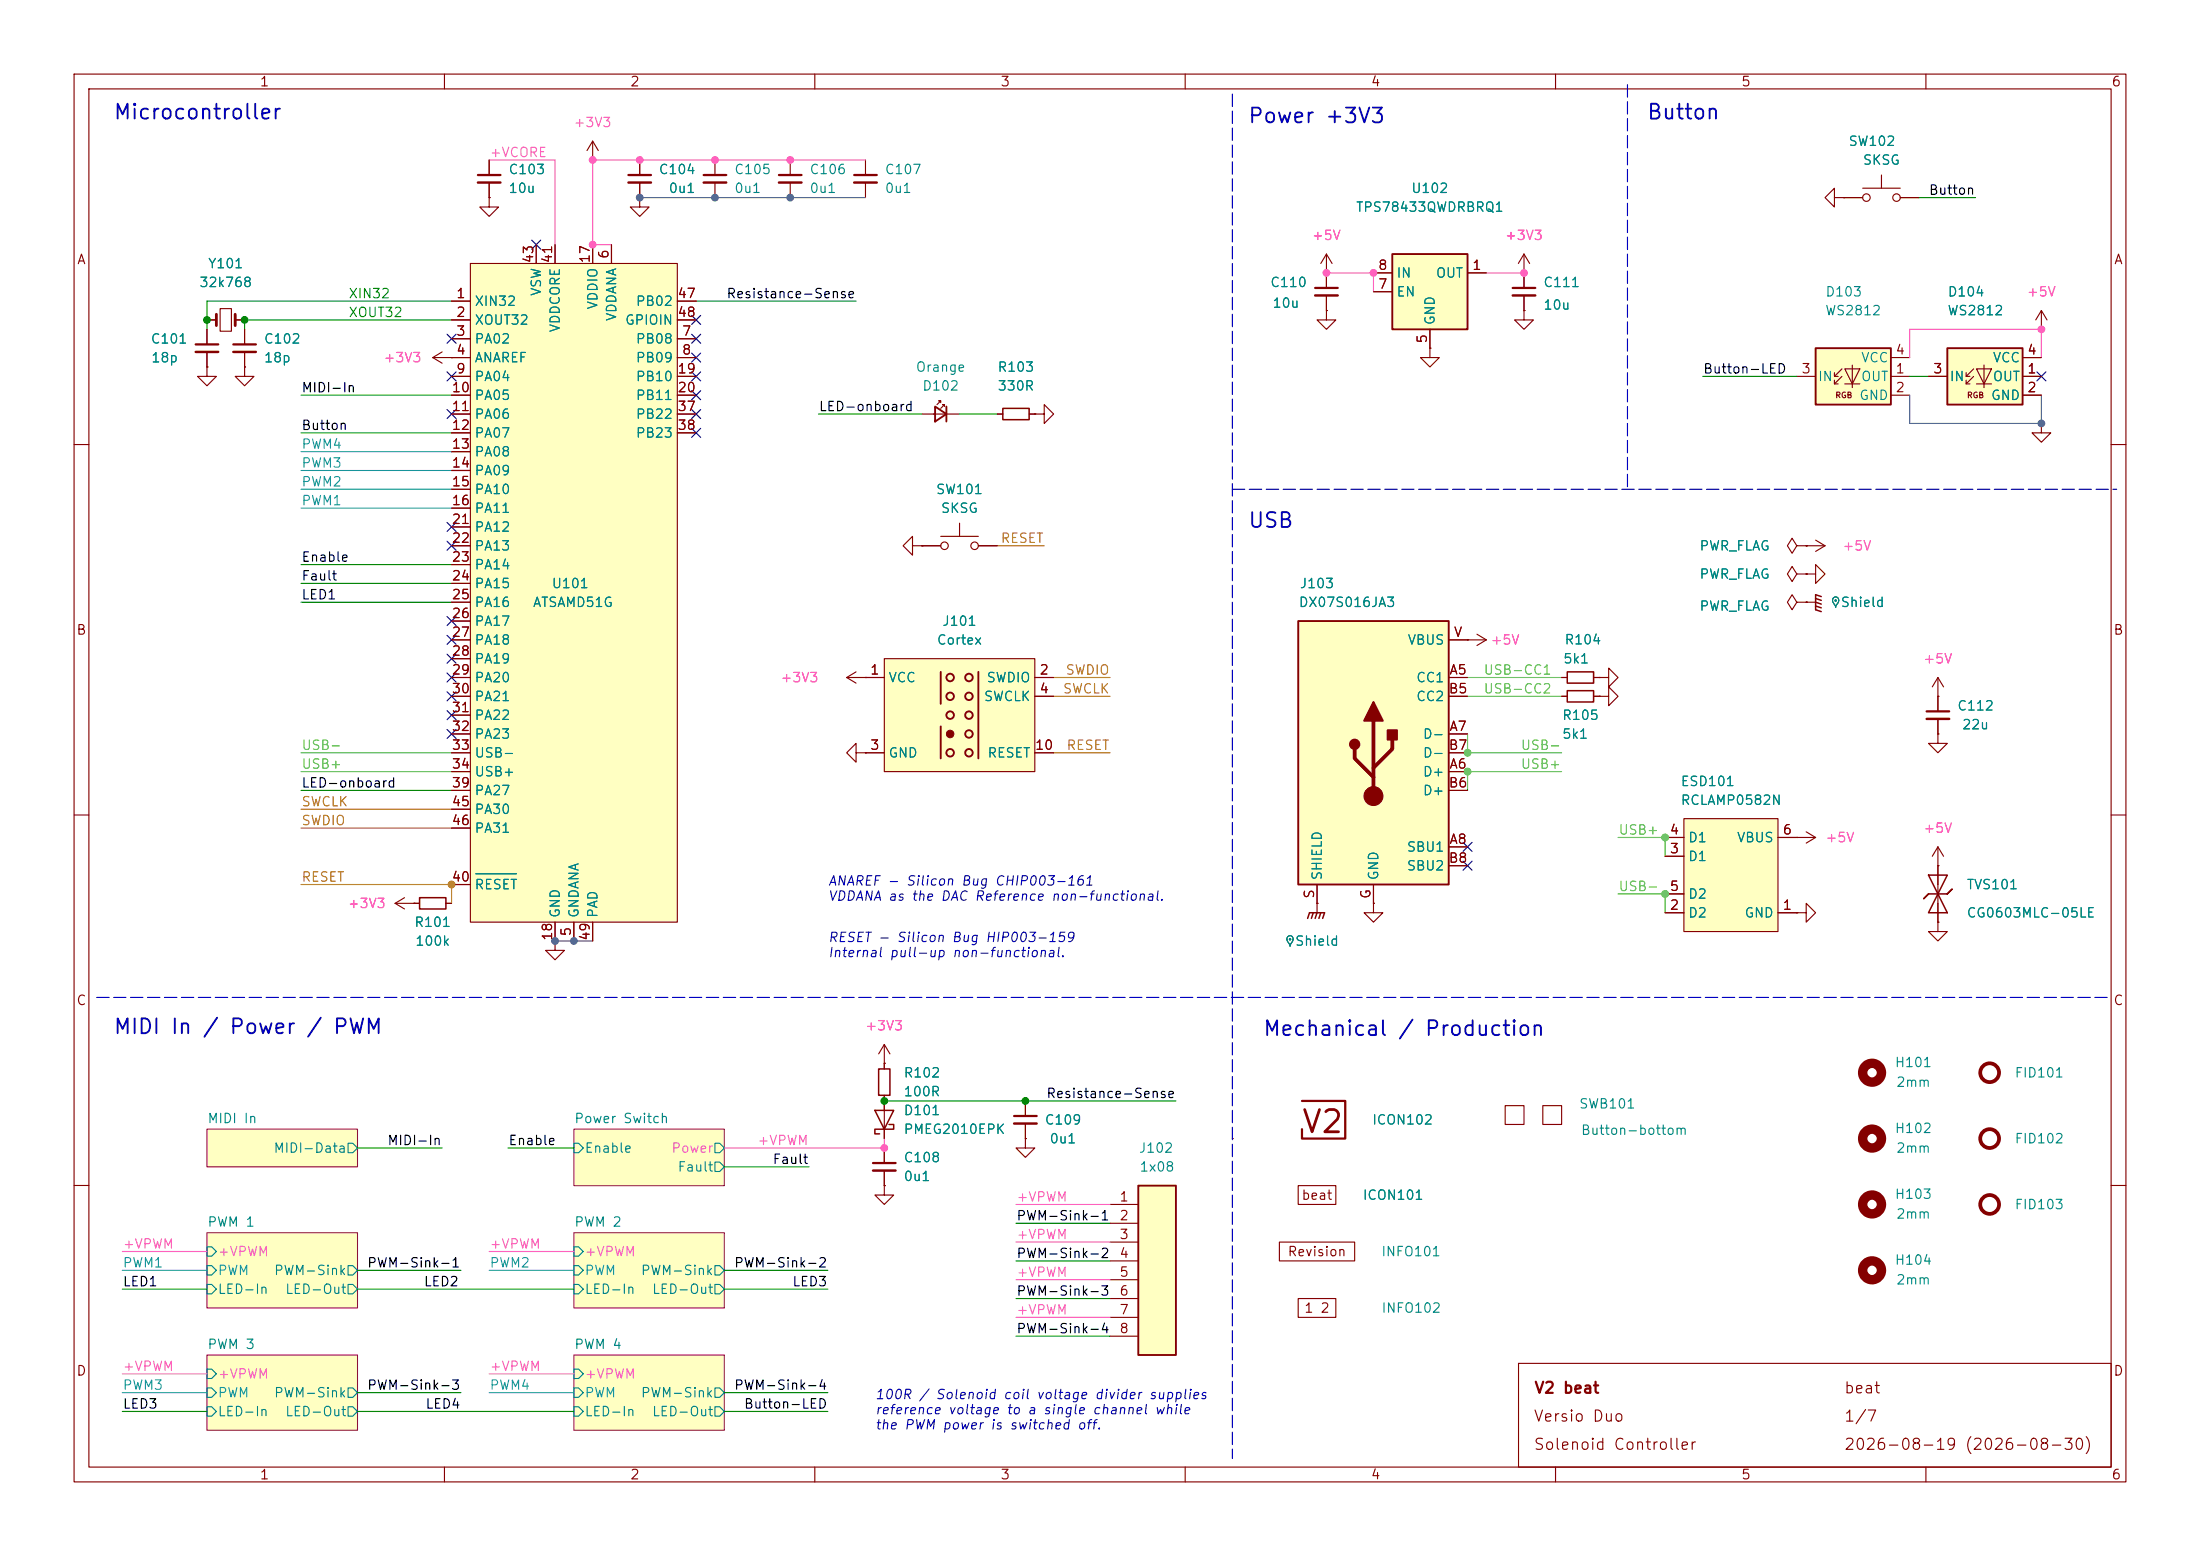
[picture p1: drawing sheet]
<svg xmlns="http://www.w3.org/2000/svg" width="297mm" height="210mm" viewBox="0 0 297 210" stroke-linecap="round" stroke-linejoin="round" font-family="sans-serif">
<g fill="none" stroke="#840000" stroke-width=".15">
<path d="M10 10h277v190h-277zM12 12h273v186h-273zM60 10v2M110 10v2M160 10v2M210 10v2M260 10v2M179.1 36.8v2.1M179.1 39.9v2M10 60h2M285 60h2M10 110h2"/>
<path d="M285 110h2M10 160h2M285 160h2M60 198v2M110 198v2M160 198v2M205 184h80v14h-80zM210 198v2M260 198v2"/>
</g>
<g fill="#ffffc2" stroke="#ffffc2" stroke-width=".14">
<path d="M27.9 152.4h20.4v5.1h-20.4z"/>
<path d="M77.5 152.4h20.3v7.6h-20.3z"/>
<path d="M77.5 166.4h20.3v10.1h-20.3z"/>
<path d="M77.5 182.9h20.3v10.1h-20.3z"/>
<path d="M27.9 182.9h20.4v10.1h-20.4z"/>
<path d="M27.9 166.4h20.4v10.1h-20.4z"/>
</g>
<path d="M27.9 152.4h20.4v5.1h-20.4zM77.5 152.4h20.3v7.6h-20.3zM27.9 166.4h20.4v10.1h-20.4zM77.5 166.4h20.3v10.1h-20.3zM27.9 182.9h20.4v10.1h-20.4zM77.5 182.9h20.3v10.1h-20.3z" fill="none" stroke="#840084" stroke-width=".15"/>
<g fill="none" stroke="#008484" stroke-width=".15">
<path d="M47 154.3h.6l.7 .6-.7 .7h-.6zM77.5 154.3h.6l.6 .6-.6 .7h-.6zM96.5 154.3h.7l.6 .6-.6 .7h-.7zM96.5 156.8h.7l.6 .7-.6 .6h-.7zM27.9 170.8h.7l.6 .7-.6 .6h-.7zM27.9 173.4h.7l.6 .6-.6 .6h-.7zM27.9 168.3h.7l.6 .6-.6 .6h-.7zM47 173.4h.6l.7 .6-.7 .6h-.6zM47 170.8h.6l.7 .7-.7 .6h-.6zM77.5 170.8h.6l.6 .7-.6 .6h-.6zM77.5 173.4h.6l.6 .6-.6 .6h-.6zM77.5 168.3h.6l.6 .6-.6 .6h-.6z"/>
<path d="M96.5 173.4h.7l.6 .6-.6 .6h-.7zM96.5 170.8h.7l.6 .7-.6 .6h-.7zM27.9 187.3h.7l.6 .7-.6 .6h-.7zM27.9 189.9h.7l.6 .6-.6 .6h-.7zM27.9 184.8h.7l.6 .6-.6 .7h-.7zM47 189.9h.6l.7 .6-.7 .6h-.6zM47 187.3h.6l.7 .7-.7 .6h-.6zM77.5 187.3h.6l.6 .7-.6 .6h-.6zM77.5 189.9h.6l.6 .6-.6 .6h-.6zM77.5 184.8h.6l.6 .6-.6 .7h-.6zM96.5 189.9h.7l.6 .6-.6 .6h-.7zM96.5 187.3h.7l.6 .7-.6 .6h-.7z"/>
</g>
<path d="M177.5 38.9h3.1" fill="none" stroke="#840000" stroke-width=".3"/>
<path d="M177.5 39.9h3.1" fill="none" stroke="#840000" stroke-width=".33"/>
<circle cx="268.6" cy="144.8" r="1.27" fill="none" stroke="#840000" stroke-width=".51"/>
<path d="M245.1 47h10.2v7.6h-10.2z" fill="#ffffc2"/>
<path d="M245.1 47h10.2v7.6h-10.2z" fill="none" stroke="#840000" stroke-width=".25"/>
<g fill="none" stroke="#840000" stroke-width=".15">
<path d="M80 19.1l-.8 1.2M80 19.1l.8 1.2M80 19.1v2.5M66 21.6v2M66 24.6v2.1M80 21.6h.1M86.4 21.6v2M86.4 24.6v2.1M96.5 21.6v2M96.5 24.6v2.1M106.7 21.6v2M106.7 24.6v2.1"/>
<path d="M116.8 21.6v2M116.8 24.6v2.1M179.1 36.8h.1M179.1 34.3l-.8 1.3M179.1 34.3l.7 1.3M179.1 34.3v2.5M247.6 26.7v-1.3l-1.2 1.3 1.2 1.2v-1.2h1.3M248.9 26.7h.1M248.9 26.7h2.6M251.5 25.4h5M254 23.6v1.8M256.5 26.7h2.6"/>
<path d="M242.6 50.8h2.5M247.6 50.8h.6M247.6 51.8h.6M248.7 49.8l-1.1 1v-.5M248.7 50.8l-1.1 1v-.5M249 49.8h2.1l-1 2zM249 51.8h2.1M250.1 49.3v3M255.3 50.8h2.5M255.3 53.3h2.5M255.3 48.3h2.5M275.6 57.2v1.2h1.3l-1.3 1.3-1.3-1.3h1.3"/>
<path d="M275.6 57.2h.1M124.5 73.7h2.5M127 72.4h5.1M129.5 70.6v1.8M132.1 73.7h2.5M242.6 73.7l-.7-1.1-.6 1.1 .6 1 .7-1h1.2M243.8 73.7h.1M243.8 73.7h2.6M245.1 72.9l1.3 .8M246.4 73.7l-1.3 .7M119.4 143.5h.1M119.4 141v3.3"/>
<path d="M119.4 147.8v.8M119.4 141l-.8 1.2M119.4 141l.7 1.2M172.7 167.6h10.2v2.6h-10.2zM175.3 175.3h5v2.5h-5z"/>
<circle cx="252" cy="26.7" r=".51"/>
<circle cx="256" cy="26.7" r=".51"/>
<circle cx="127.5" cy="73.7" r=".51"/>
<circle cx="131.6" cy="73.7" r=".51"/>
</g>
<path d="M64.5 23.6h3.1M84.8 23.6h3.1M95 23.6h3M105.2 23.6h3M115.3 23.6h3.1" fill="none" stroke="#840000" stroke-width=".3"/>
<path d="M64.5 24.6h3.1M84.8 24.6h3.1M95 24.6h3M105.2 24.6h3M115.3 24.6h3.1" fill="none" stroke="#840000" stroke-width=".33"/>
<path d="M118.6 144.3h1.5v3.5h-1.5z" fill="none" stroke="#840000" stroke-width=".2"/>
<path d="M188 34.3h10.1v10.2h-10.1z" fill="#ffffc2"/>
<path d="M188 34.3h10.1v10.2h-10.1z" fill="none" stroke="#840000" stroke-width=".25"/>
<g fill="none" stroke="#840000" stroke-width=".15">
<path d="M185.4 36.8h2.6M185.4 39.4h2.6M198.1 36.8h2.6M27.9 49.5v1.3h1.3l-1.3 1.3-1.2-1.3h1.2M27.9 49.5h.1M33 49.5v1.3h1.3l-1.3 1.3-1.3-1.3h1.3M33 49.5h.1M33 44.5v2M33 47.5v2M58.4 48.3l1.3 .7M58.4 48.3h2.6M59.7 47.5l-1.3 .8"/>
<path d="M61 48.3h.1M179.1 41.9v1.3h1.2l-1.2 1.3-1.3-1.3h1.3M179.1 41.9h.1M193 47v1.3h1.3l-1.3 1.2-1.2-1.2h1.2M193 47h.1M193 44.5v2.5"/>
</g>
<path d="M31.5 46.5h3" fill="none" stroke="#840000" stroke-width=".3"/>
<path d="M31.5 47.5h3" fill="none" stroke="#840000" stroke-width=".33"/>
<path d="M262.9 47h10.1v7.6h-10.1z" fill="#ffffc2"/>
<path d="M262.9 47h10.1v7.6h-10.1z" fill="none" stroke="#840000" stroke-width=".25"/>
<g fill="none" stroke="#840000" stroke-width=".15">
<path d="M205.7 36.8v2.1M205.7 39.9v2M260.3 50.8h2.6M265.4 50.8h.5M265.4 51.8h.5M266.4 49.8l-1 1v-.5M266.4 50.8l-1 1v-.5M266.8 49.8h2.1l-1.1 2zM266.8 51.8h2.1M267.8 49.3v3M273 50.8h2.6M273 53.3h2.6"/>
<path d="M273 48.3h2.6M275.6 44.5h.1M275.6 41.9l-.8 1.3M275.6 41.9l.8 1.3M275.6 41.9v2.6"/>
</g>
<path d="M204.2 38.9h3.1" fill="none" stroke="#840000" stroke-width=".3"/>
<path d="M204.2 39.9h3.1" fill="none" stroke="#840000" stroke-width=".33"/>
<path d="M63.5 35.6h27.9v88.9h-27.9z" fill="#ffffc2"/>
<g fill="none" stroke="#840000" stroke-width=".15">
<path d="M63.5 35.6h27.9v88.9h-27.9zM72.4 33v2.6M74.9 33v2.6M80 33v2.6M82.5 33v2.6M205.7 36.8h.1M205.7 34.3l-.7 1.3M205.7 34.3l.8 1.3M205.7 34.3v2.5M61 40.6h2.5M61 43.2h2.5M61 45.7h2.5"/>
<path d="M61 48.3h2.5M61 50.8h2.5M61 53.3h2.5M61 55.9h2.5M61 58.4h2.5M91.4 40.6h2.6M91.4 43.2h2.6M91.4 45.7h2.6M91.4 48.3h2.6M91.4 50.8h2.6M91.4 53.3h2.6M91.4 55.9h2.6"/>
<path d="M91.4 58.4h2.6M134.6 55.9h.8M138.9 55.9h.8M205.7 41.9v1.3h1.3l-1.3 1.3-1.2-1.3h1.2M205.7 41.9h.1M61 61h2.5M61 63.5h2.5M61 66h2.5M61 68.6h2.5M61 71.1h2.5M61 73.7h2.5M61 76.2h2.5"/>
<path d="M61 78.7h2.5M123.2 73.7v-1.3l-1.3 1.3 1.3 1.2v-1.2h1.3M124.5 73.7h.1M242.6 77.5l-.7-1-.6 1 .6 1 .7-1h1.2M243.8 77.5h.1M243.8 77.5h1.3v-1.3l1.3 1.3-1.3 1.2v-1.2M61 81.3h2.5M61 83.8h2.5M61 86.4h2.5M61 88.9h2.5M61 91.4h2.5M61 94h2.5"/>
<path d="M61 96.5h2.5M61 99.1h2.5M242.6 81.3l-.7-1-.6 1 .6 1 .7-1h1.2M243.8 81.3h.1M243.8 81.3h1.3M61 101.6h2.5M61 104.1h2.5M61 106.7h2.5M61 119.4h2.5M61 109.2h2.5M61 111.8h2.5M74.9 124.5v2.5"/>
<path d="M77.5 124.5v2.5M80 124.5v2.5M138.4 153.7v1.2h1.3l-1.3 1.3-1.2-1.3h1.2M138.4 153.7h.1M138.4 148.6v2M138.4 151.6v2.1M166.4 153.7h.1M175.3 160h5v2.6h-5z"/>
</g>
<path d="M64.2 117.9h5.5" fill="none" stroke="#008484" stroke-width=".15"/>
<path d="M247.5 80.7a.49 .49 0 0 1 .7 .1 .49 .49 0 0 1-.2 .7l-.2 .5-.1-.4a.64 .64 0 0 1-.2-.9z" fill="none" stroke="#840000" stroke-width=".14"/>
<circle cx="247.8" cy="81.1" r=".09" fill="#840000" stroke="#840000" stroke-width=".14"/>
<path d="M135.4 55.1h3.5v1.5h-3.5zM245.1 81.8l.8 .2M245.1 81.3l.8 .2M245.1 80.8l.8 .2M245.9 80.5l-.8-.2v2l.8 .3" fill="none" stroke="#840000" stroke-width=".2"/>
<path d="M247.5 80.7a.49 .49 0 0 1 .7 .1 .49 .49 0 0 1-.2 .7l-.2 .5-.1-.4a.64 .64 0 0 1-.2-.9z" fill="none" stroke="#008484" stroke-width=".14"/>
<circle cx="247.8" cy="81.1" r=".09" fill="#008484" stroke="#008484" stroke-width=".14"/>
<path d="M136.9 150.6h3.1M175.8 148.6h5.8v5.1h-5.8v-1.3" fill="none" stroke="#840000" stroke-width=".3"/>
<path d="M136.9 151.6h3.1" fill="none" stroke="#840000" stroke-width=".33"/>
<path d="M227.3 110.5h12.7v15.2h-12.7z" fill="#ffffc2"/>
<path d="M224.8 115.6h2.5M224.8 113h2.5M227.3 110.5h12.7v15.2h-12.7zM240 113h2.6M224.8 123.2h2.5M224.8 120.7h2.5M240 123.2h2.6M242.6 123.2h1.2v-1.3l1.3 1.3-1.3 1.3v-1.3M242.6 123.2h.1" fill="none" stroke="#840000" stroke-width=".15"/>
<path d="M119.4 88.9h20.3v15.2h-20.3z" fill="#ffffc2"/>
<g fill="none" stroke="#840000" stroke-width=".25">
<path d="M127 90.7v4.3M127 98v4.4M132.1 90.7v11.7"/>
<circle cx="128.3" cy="91.4" r=".51"/>
<circle cx="128.3" cy="94" r=".51"/>
<circle cx="128.3" cy="96.5" r=".51"/>
<circle cx="130.8" cy="91.4" r=".51"/>
<circle cx="130.8" cy="96.5" r=".51"/>
<circle cx="130.8" cy="94" r=".51"/>
<circle cx="130.8" cy="99.1" r=".51"/>
<circle cx="128.3" cy="101.6" r=".51"/>
<circle cx="130.8" cy="101.6" r=".51"/>
</g>
<circle cx="128.3" cy="99.1" r=".51" fill="#840000" stroke="#840000" stroke-width=".14"/>
<g fill="none" stroke="#840000" stroke-width=".15">
<path d="M114.3 91.4h5.1M114.3 91.4l1.3 .8M115.6 90.7l-1.3 .7M116.8 91.4h.1M119.4 88.9h20.3v15.2h-20.3zM139.7 91.4h2.5M139.7 94h2.5M210.8 91.4h.8M210.8 94h.8M215.1 91.4h.8M215.1 94h.8M215.9 91.4h1.3v-1.2l1.2 1.2-1.2 1.3v-1.3"/>
<path d="M215.9 91.4h.1M215.9 94h1.3v-1.3l1.2 1.3-1.2 1.3v-1.3M215.9 94h.1M115.6 101.6v-1.3l-1.3 1.3 1.3 1.3v-1.3h1.2M116.8 101.6h.1M116.8 101.6h2.6M139.7 101.6h2.5M242.6 113h.1M242.6 113h2.5M243.8 112.3l1.3 .7M245.1 113l-1.3 .8M53.3 121.9l1.3 .8"/>
<path d="M53.3 121.9h3.3M54.6 121.2l-1.3 .7M55.9 121.9h.1M60.2 121.9h.8M74.9 127v1.3h1.3l-1.3 1.2-1.2-1.2h1.2M74.9 127h.1M119.4 148.6v5.1M119.4 154.9v2.1M119.4 158v2M119.4 160v1.3h1.2l-1.2 1.3-1.3-1.3h1.3M119.4 160h.1"/>
</g>
<path d="M211.6 93.2h3.5v1.5h-3.5zM211.6 90.7h3.5v1.5h-3.5zM56.6 121.2h3.6v1.5h-3.6zM118.1 149.9h2.5l-1.2 2.5zM120 151.8h.6v.6h-2.5v.6h.6" fill="none" stroke="#840000" stroke-width=".2"/>
<path d="M117.9 157h3" fill="none" stroke="#840000" stroke-width=".3"/>
<path d="M117.9 158h3" fill="none" stroke="#840000" stroke-width=".33"/>
<path d="M153.7 160h5v22.9h-5z" fill="#ffffc2"/>
<path d="M153.7 160h5v22.9h-5z" fill="none" stroke="#840000" stroke-width=".25"/>
<g fill="none" stroke="#840000" stroke-width=".15">
<path d="M139.7 55.9h1.3v-1.3l1.2 1.3-1.2 1.3v-1.3M139.7 55.9h.1M261.6 94h.1M261.6 99.1v1.2h1.3l-1.3 1.3-1.3-1.3h1.3M261.6 99.1h.1M261.6 91.4v4.6M261.6 97v2.1M261.6 91.4l-.7 1.3M261.6 91.4l.8 1.3M261.6 116.8h.1M261.6 114.3v10.2M261.6 114.3l-.7 1.3"/>
<path d="M261.6 114.3l.8 1.3M261.6 124.5v1.2h1.3l-1.3 1.3-1.3-1.3h1.3M261.6 124.5h.1M149.9 162.6h3.8M149.9 165.1h3.8M149.9 167.6h3.8M149.9 170.2h3.8M149.9 172.7h3.8M149.9 175.3h3.8M149.9 177.8h3.8M149.9 180.3h3.8"/>
</g>
<path d="M260.3 118.1h2.6l-1.3 2.6zM260.3 120.7l-.6 .6 .6-.6h2.6l.6-.7-.6 .7M261.6 120.7l1.3 2.5h-2.6z" fill="none" stroke="#840000" stroke-width=".2"/>
<path d="M260.1 96h3" fill="none" stroke="#840000" stroke-width=".3"/>
<path d="M260.1 97h3" fill="none" stroke="#840000" stroke-width=".33"/>
<circle cx="252.7" cy="171.4" r="1.27" fill="none" stroke="#840000" stroke-width="1.3"/>
<path d="M175.3 83.8h20.3v35.6h-20.3z" fill="#ffffc2"/>
<path d="M126.2 54.9l1.6 1-1.6 1zM127.8 54.9v2M175.3 83.8h20.3v35.6h-20.3z" fill="none" stroke="#840000" stroke-width=".25"/>
<g fill="#840000" stroke="#840000" stroke-width=".25">
<path d="M185.4 94.7l1.3 2.6h-2.6z"/>
<path d="M187.3 98.6h1.3v1.2h-1.3z"/>
<circle cx="182.9" cy="100.5" r=".63"/>
</g>
<g fill="none" stroke="#840000" stroke-width=".51">
<path d="M185.4 97.3v10.1M188 99.8v1.3l-2.6 2.5M182.9 101.1v1.3l2.5 2.5"/>
<circle cx="268.6" cy="153.7" r="1.27"/>
<circle cx="268.6" cy="162.6" r="1.27"/>
</g>
<circle cx="185.4" cy="107.4" r="1.27" fill="#840000" stroke="#840000" stroke-width=".15"/>
<g fill="none" stroke="#840000" stroke-width=".15">
<path d="M66 26.7v1.2h1.3l-1.3 1.3-1.2-1.3h1.2M66 26.7h.1M66 21.6v2M66 24.6v2.1M72.4 33v2.6M74.9 33v2.6M80 33v2.6M82.5 33v2.6M86.4 26.7v1.2h1.2l-1.2 1.3-1.3-1.3h1.3M86.4 26.7h.1M86.4 21.6v2M86.4 24.6v2.1"/>
<path d="M179.1 36.8h.1M179.1 36.8v2.1M179.1 39.9v2M185.4 36.8h2.6M185.4 39.4h2.6M198.1 36.8h2.6M205.7 36.8h.1M205.7 36.8v2.1M205.7 39.9v2M248.9 26.7h.1M248.9 26.7h2.6M256.5 26.7h2.6"/>
<path d="M27.9 49.5h.1M27.9 43.2h1.3M27.9 44.5v2M27.9 47.5v2M29.7 41.7h1.5v3h-1.5zM31.7 43.2h1.3M33 49.5h.1M33 44.5v2M33 47.5v2M61 48.3h.1M61 55.9h2.5M61 43.2h2.5"/>
<path d="M61 40.6h2.5M61 45.7h2.5M61 48.3h2.5M61 50.8h2.5M61 53.3h2.5M61 58.4h2.5M91.4 55.9h2.6M91.4 43.2h2.6M91.4 40.6h2.6M91.4 45.7h2.6M91.4 48.3h2.6M91.4 50.8h2.6"/>
<path d="M91.4 53.3h2.6M91.4 58.4h2.6M124.5 55.9h5M127 54.4v-.3h-.3h.3l-.5 .5M127.5 54.9v-.3h-.2h.2l-.5 .5M134.6 55.9h.8M138.9 55.9h.8M139.7 55.9h.1M179.1 41.9h.1M193 47h.1M193 44.5v2.5M205.7 41.9h.1"/>
<path d="M260.3 50.8h2.6M273 48.3h2.6M273 50.8h2.6M273 53.3h2.6M275.6 44.5h.1M61 61h2.5M61 63.5h2.5M61 66h2.5M61 68.6h2.5M61 71.1h2.5M61 73.7h2.5M61 76.2h2.5"/>
<path d="M61 78.7h2.5M124.5 73.7h.1M124.5 73.7h2.5M132.1 73.7h2.5M243.8 77.5h.1M243.8 73.7h.1M61 91.4h2.5M61 99.1h2.5M61 94h2.5M61 86.4h2.5M61 81.3h2.5M61 83.8h2.5"/>
<path d="M61 88.9h2.5M61 96.5h2.5M116.8 91.4h.1M116.8 91.4h2.6M139.7 91.4h2.5M139.7 94h2.5M195.6 91.4h2.5M195.6 99.1h2.5M195.6 94h2.5M195.6 86.4h5.1M198.1 86.4h.1M199.4 85.6l1.3 .8"/>
<path d="M200.7 86.4l-1.3 .7M210.8 91.4h.8M210.8 94h.8M215.1 91.4h.8M215.1 94h.8M215.9 94h.1M215.9 91.4h.1M243.8 81.3h.1M261.6 99.1h.1M261.6 94h.1M261.6 94v2M261.6 97v2.1"/>
<path d="M61 104.1h2.5M61 106.7h2.5M61 101.6h2.5M61 119.4h2.5M61 109.2h2.5M61 111.8h2.5M116.8 101.6h.1M116.8 101.6h2.6M139.7 101.6h2.5M177.8 119.4v3.8M185.4 119.4v2.5M195.6 104.1h2.5"/>
<path d="M195.6 114.3h2.5M195.6 106.7h2.5M195.6 101.6h2.5M195.6 116.8h2.5M224.8 115.6h2.5M224.8 113h2.5M240 113h2.6M242.6 113h.1M261.6 116.8h.1M261.6 116.8v2.6M55.9 121.9h.1M55.9 121.9h.7"/>
<path d="M60.2 121.9h.8M74.9 127h.1M74.9 124.5v2.5M77.5 124.5v2.5M80 124.5v2.5M177.8 121.9h.1M185.4 121.9v1.3h1.3l-1.3 1.3-1.3-1.3h1.3M185.4 121.9h.1M224.8 123.2h2.5M224.8 120.7h2.5M240 123.2h2.6M242.6 123.2h.1"/>
<path d="M261.6 124.5h.1M261.6 121.9v2.6M119.4 143.5h.1M119.4 143.5v.8M119.4 147.8v2.1M119.4 152.4v1.3M119.4 154.9v2.1M119.4 158v2M138.4 153.7h.1M138.4 148.6v2M138.4 151.6v2.1M203.2 149.2h2.5v2.6h-2.5z"/>
<path d="M208.3 149.2h2.5v2.6h-2.5zM119.4 160h.1"/>
</g>
<g fill="none" stroke="#840000" stroke-width="1.3">
<circle cx="252.7" cy="144.8" r="1.27"/>
<circle cx="252.7" cy="153.7" r="1.27"/>
<circle cx="252.7" cy="162.6" r="1.27"/>
</g>
<path d="M173.9 126.4a.49 .49 0 0 1 .7 .2 .49 .49 0 0 1-.2 .6l-.2 .5-.2-.4a.64 .64 0 0 1-.1-.9z" fill="none" stroke="#840000" stroke-width=".14"/>
<circle cx="174.2" cy="126.8" r=".09" fill="#840000" stroke="#840000" stroke-width=".14"/>
<path d="M176.5 124l.3-.8h2l-.2 .8M177.3 123.2l-.3 .8M177.8 123.2l-.3 .8M178.3 123.2l-.2 .8" fill="none" stroke="#840000" stroke-width=".2"/>
<path d="M247.5 80.7a.49 .49 0 0 1 .7 .1 .49 .49 0 0 1-.2 .7l-.2 .5-.1-.4a.64 .64 0 0 1-.2-.9zM173.9 126.4a.49 .49 0 0 1 .7 .2 .49 .49 0 0 1-.2 .6l-.2 .5-.2-.4a.64 .64 0 0 1-.1-.9z" fill="none" stroke="#008484" stroke-width=".14"/>
<g fill="#008484" stroke="#008484" stroke-width=".14">
<circle cx="174.2" cy="126.8" r=".09"/>
<circle cx="247.8" cy="81.1" r=".09"/>
</g>
<path d="M29.2 42.4v1.5M31.7 42.4v1.5" fill="none" stroke="#840000" stroke-width=".38"/>
<path d="M26.4 46.5h3.1" fill="none" stroke="#840000" stroke-width=".3"/>
<path d="M26.4 47.5h3.1" fill="none" stroke="#840000" stroke-width=".33"/>
<path d="M166.4 12.7v184.2M219.7 11.4v54.6M166.4 66h119.3M284.5 134.6h-271.8" fill="none" stroke="#0000c2" stroke-width=".15" stroke-dasharray="1.7 .6"/>
<path d="M40.6 68.6h20.4M40.6 63.5h20.4M40.6 61h20.4M40.6 66h20.4M16.5 171.5h11.4M66 171.5h11.5M16.5 188h11.4M66 188h11.5" fill="none" stroke="#06a4c8" stroke-width=".15"/>
<g fill="none" stroke="#008400" stroke-width=".15">
<path d="M259.1 26.7h7.6M40.6 58.4h20.4M40.6 53.3h20.4M94 40.6h21.6M110.5 55.9h14M129.5 55.9h5.1M229.9 50.8h12.7M257.8 50.8h2.5M40.6 78.7h20.4M40.6 76.2h20.4M40.6 81.3h20.4M40.6 106.7h20.4"/>
<path d="M48.3 154.9h11.4M68.6 154.9h8.9M97.8 157.5h11.4M119.4 148.6h39.3M16.5 174h11.4M48.3 174h29.2M48.3 171.5h13.9M97.8 174h14M97.8 171.5h14M137.2 165.1h12.7M137.2 175.3h12.7M137.2 170.2h12.7"/>
<path d="M16.5 190.5h11.4M48.3 188h13.9M48.3 190.5h29.2M97.8 188h14M97.8 190.5h14M137.2 180.3h12.7"/>
</g>
<g fill="none" stroke="#ff5cbb" stroke-width=".15">
<path d="M66 21.6h8.9v11.4M116.8 21.6h-36.8v11.4h2.5M179.1 36.8h6.3v2.6M200.7 36.8h5M257.8 48.3v-3.8h17.8v3.8M119.4 153.7v1.2h-21.6M16.5 168.9h11.4M66 168.9h11.5M137.2 172.7h12.7M137.2 177.8h12.7M137.2 162.6h12.7M137.2 167.6h12.7"/>
<path d="M16.5 185.4h11.4M66 185.4h11.5"/>
</g>
<path d="M86.4 26.7h30.4M257.8 53.3v3.9h17.8v-3.9M74.9 127h5.1" fill="none" stroke="#676767" stroke-width=".15"/>
<path d="M61 43.2h-28v1.3M61 40.6h-33.1v3.9" fill="none" stroke="#0b8109" stroke-width=".15"/>
<path d="M134.6 73.7h6.4M142.2 91.4h7.7M142.2 94h7.7M40.6 119.4h20.4v2.5M40.6 109.2h20.4M40.6 111.8h20.4M142.2 101.6h7.7" fill="none" stroke="#b27502" stroke-width=".15"/>
<path d="M198.1 99.1v2.5h12.7M198.1 91.4h12.7M198.1 94h12.7M40.6 101.6h20.4M40.6 104.1h20.4M210.8 104.1h-12.7v2.6M218.4 113h6.4v2.6M218.4 120.7h6.4v2.5" fill="none" stroke="#51c90f" stroke-width=".15"/>
<g fill="none" stroke="#000084" stroke-width=".15">
<path d="M71.8 32.4l1.2 1.2M73 32.4l-1.2 1.2M60.4 45.1l1.2 1.2M60.4 50.2l1.2 1.2M60.4 55.3l1.2 1.2M61.6 45.1l-1.2 1.2M61.6 50.2l-1.2 1.2M61.6 55.3l-1.2 1.2M93.4 52.7l1.2 1.2M93.4 50.2l1.2 1.2M93.4 47.7l1.2 1.2M93.4 45.1l1.2 1.2"/>
<path d="M93.4 42.6l1.2 1.2M93.4 55.3l1.2 1.2M93.4 57.8l1.2 1.2M94.6 52.7l-1.2 1.2M94.6 50.2l-1.2 1.2M94.6 47.7l-1.2 1.2M94.6 55.3l-1.2 1.2M94.6 57.8l-1.2 1.2M94.6 45.1l-1.2 1.2M94.6 42.6l-1.2 1.2M275 50.2l1.2 1.2M276.2 50.2l-1.2 1.2"/>
<path d="M60.4 70.5l1.2 1.2M60.4 73.1l1.2 1.2M61.6 70.5l-1.2 1.2M61.6 73.1l-1.2 1.2M60.4 85.8l1.2 1.2M60.4 83.2l1.2 1.2M60.4 88.3l1.2 1.2M60.4 90.8l1.2 1.2M60.4 95.9l1.2 1.2M60.4 98.5l1.2 1.2M60.4 93.4l1.2 1.2M61.6 83.2l-1.2 1.2"/>
<path d="M61.6 85.8l-1.2 1.2M61.6 88.3l-1.2 1.2M61.6 90.8l-1.2 1.2M61.6 95.9l-1.2 1.2M61.6 98.5l-1.2 1.2M61.6 93.4l-1.2 1.2M197.5 116.2l1.2 1.2M197.5 113.7l1.2 1.2M198.7 116.2l-1.2 1.2M198.7 113.7l-1.2 1.2"/>
</g>
<path d="M64.2 117.9h5.5" fill="none" stroke="#008484" stroke-width=".15"/>
<g fill="#0b8109" stroke="#0b8109" stroke-width=".14">
<circle cx="33" cy="43.2" r=".46"/>
<circle cx="27.9" cy="43.2" r=".46"/>
</g>
<circle cx="61" cy="119.4" r=".46" fill="#b27502" stroke="#b27502" stroke-width=".14"/>
<g fill="#676767" stroke="#676767" stroke-width=".14">
<circle cx="77.5" cy="127" r=".46"/>
<circle cx="74.9" cy="127" r=".46"/>
<circle cx="86.4" cy="26.7" r=".46"/>
<circle cx="96.5" cy="26.7" r=".46"/>
<circle cx="106.7" cy="26.7" r=".46"/>
<circle cx="275.6" cy="57.2" r=".46"/>
</g>
<g fill="#ff5cbb" stroke="#ff5cbb" stroke-width=".14">
<circle cx="119.4" cy="154.9" r=".46"/>
<circle cx="86.4" cy="21.6" r=".46"/>
<circle cx="80" cy="33" r=".46"/>
<circle cx="80" cy="21.6" r=".46"/>
<circle cx="96.5" cy="21.6" r=".46"/>
<circle cx="106.7" cy="21.6" r=".46"/>
<circle cx="205.7" cy="36.8" r=".46"/>
<circle cx="275.6" cy="44.5" r=".46"/>
<circle cx="179.1" cy="36.8" r=".46"/>
<circle cx="185.4" cy="36.8" r=".46"/>
</g>
<g fill="#008400" stroke="#008400" stroke-width=".14">
<circle cx="138.4" cy="148.6" r=".46"/>
<circle cx="119.4" cy="148.6" r=".46"/>
</g>
<g fill="#51c90f" stroke="#51c90f" stroke-width=".14">
<circle cx="198.1" cy="104.1" r=".46"/>
<circle cx="198.1" cy="101.6" r=".46"/>
<circle cx="224.8" cy="113" r=".46"/>
<circle cx="224.8" cy="120.7" r=".46"/>
</g>
<text font-size="3" fill="#840000" x="175.5" y="153.7">V2</text>
<g font-size="2" fill="#0000c2">
<text x="15.2" y="16.6">Microcontroller</text>
<text x="168.4" y="17.1">Power +3V3</text>
<text x="222.2" y="16.6">Button</text>
<text x="168.4" y="71.7">USB</text>
<text x="15.2" y="140.1">MIDI In / Power / PWM</text>
<text x="170.4" y="140.3">Mechanical / Production</text>
</g>
<g font-size="1.5" fill="#840000">
<text x="207" y="188.4">V2 beat</text>
<text x="248.9" y="188.4">beat</text>
<text x="206.9" y="192.3">Versio Duo</text>
<text x="206.9" y="196.1">Solenoid Controller</text>
<text x="248.9" y="196.1">2026-08-19 (2026-08-30)</text>
<text x="248.9" y="192.3">1/7</text>
</g>
<g font-size="1.3" fill="#840000">
<text x="35" y="12">1</text>
<text x="85" y="12">2</text>
<text x="135" y="12">3</text>
<text x="185" y="12">4</text>
<text x="235" y="12">5</text>
<text x="285" y="12">6</text>
<text x="10.3" y="36">A</text>
<text x="72.3" y="35.6" transform="rotate(-90 72.3 35.6)">43</text>
<text x="74.8" y="35.6" transform="rotate(-90 74.8 35.6)">41</text>
<text x="79.9" y="35.6" transform="rotate(-90 79.9 35.6)">17</text>
<text x="82.5" y="35" transform="rotate(-90 82.5 35)">6</text>
<text x="285.3" y="36">A</text>
<text x="61.5" y="40.6">1</text>
<text x="91.4" y="40.6">47</text>
<text x="186" y="39.3">7</text>
<text x="186" y="36.7">8</text>
<text x="198.7" y="36.7">1</text>
<text x="61.5" y="43.1">2</text>
<text x="61.5" y="45.6">3</text>
<text x="91.4" y="43.1">48</text>
<text x="92" y="45.6">7</text>
<text x="193" y="46.5" transform="rotate(-90 193 46.5)">5</text>
<text x="60.9" y="53.3">10</text>
<text x="61.5" y="48.2">4</text>
<text x="61.5" y="50.7">9</text>
<text x="91.4" y="50.7">19</text>
<text x="91.4" y="53.3">20</text>
<text x="92" y="48.2">8</text>
<text x="243.1" y="50.7">3</text>
<text x="255.8" y="50.7">1</text>
<text x="255.8" y="53.3">2</text>
<text x="255.8" y="48.2">4</text>
<text x="260.9" y="50.7">3</text>
<text x="273.6" y="50.7">1</text>
<text x="273.6" y="53.3">2</text>
<text x="273.6" y="48.2">4</text>
<text x="60.9" y="55.8">11</text>
<text x="60.9" y="58.3">12</text>
<text x="91.4" y="55.8">37</text>
<text x="91.4" y="58.3">38</text>
<text x="60.9" y="60.9">13</text>
<text x="60.9" y="63.4">14</text>
<text x="60.9" y="66">15</text>
<text x="60.9" y="68.5">16</text>
<text x="60.9" y="71">21</text>
<text x="60.9" y="73.6">22</text>
<text x="60.9" y="76.1">23</text>
<text x="60.9" y="78.7">24</text>
<text x="60.9" y="81.2">25</text>
<text x="60.9" y="83.7">26</text>
<text x="10.2" y="86">B</text>
<text x="60.9" y="86.3">27</text>
<text x="60.9" y="88.8">28</text>
<text x="196.2" y="86.3">V</text>
<text x="285.2" y="86">B</text>
<text x="60.9" y="91.4">29</text>
<text x="60.9" y="93.9">30</text>
<text x="117.4" y="91.4">1</text>
<text x="140.2" y="91.4">2</text>
<text x="140.2" y="93.9">4</text>
<text x="195.5" y="93.9">B5</text>
<text x="195.6" y="91.4">A5</text>
<text x="60.9" y="96.4">31</text>
<text x="60.9" y="99">32</text>
<text x="60.9" y="101.5">33</text>
<text x="117.4" y="101.5">3</text>
<text x="139.6" y="101.5">10</text>
<text x="195.5" y="101.5">B7</text>
<text x="195.6" y="99">A7</text>
<text x="60.9" y="104.1">34</text>
<text x="60.9" y="106.6">39</text>
<text x="195.5" y="106.6">B6</text>
<text x="195.6" y="104.1">A6</text>
<text x="60.9" y="109.1">45</text>
<text x="60.9" y="111.7">46</text>
<text x="225.3" y="112.9">4</text>
<text x="240.6" y="112.9">6</text>
<text x="60.9" y="119.3">40</text>
<text x="195.5" y="116.8">B8</text>
<text x="195.6" y="114.2">A8</text>
<text x="225.3" y="115.5">3</text>
<text x="177.7" y="121.4" transform="rotate(-90 177.7 121.4)">S</text>
<text x="185.3" y="121.4" transform="rotate(-90 185.3 121.4)">G</text>
<text x="225.3" y="120.6">5</text>
<text x="225.3" y="123.1">2</text>
<text x="240.6" y="123.1">1</text>
<text x="74.8" y="127.1" transform="rotate(-90 74.8 127.1)">18</text>
<text x="77.4" y="126.5" transform="rotate(-90 77.4 126.5)">5</text>
<text x="79.9" y="127.1" transform="rotate(-90 79.9 127.1)">49</text>
<text x="10.2" y="136">C</text>
<text x="285.2" y="136">C</text>
<text x="151" y="162.5">1</text>
<text x="151" y="165">2</text>
<text x="151" y="167.6">3</text>
<text x="175.6" y="162.3">beat</text>
<text x="151" y="170.1">4</text>
<text x="151" y="172.6">5</text>
<text x="173.7" y="169.9">Revision</text>
<text x="151" y="175.2">6</text>
<text x="151" y="177.7">7</text>
<text x="176" y="177.5">1 2</text>
<text x="10.2" y="186">D</text>
<text x="151" y="180.3">8</text>
<text x="285.2" y="186">D</text>
<text x="35" y="200">1</text>
<text x="85" y="200">2</text>
<text x="135" y="200">3</text>
<text x="185" y="200">4</text>
<text x="235" y="200">5</text>
<text x="285" y="200">6</text>
</g>
<g font-size="1.3" fill="#ff5cbb">
<text x="77.3" y="17.5">+3V3</text>
<text x="66" y="21.5">+VCORE</text>
<text x="177" y="32.7">+5V</text>
<text x="203.1" y="32.7">+3V3</text>
<text x="273.5" y="40.3">+5V</text>
<text x="51.7" y="49.2">+3V3</text>
<text x="248.6" y="74.6">+5V</text>
<text x="201.1" y="87.3">+5V</text>
<text x="259.6" y="89.9">+5V</text>
<text x="105.3" y="92.4">+3V3</text>
<text x="246.3" y="114">+5V</text>
<text x="259.6" y="112.7">+5V</text>
<text x="46.9" y="122.9">+3V3</text>
<text x="116.7" y="139.4">+3V3</text>
<text x="90.5" y="155.9">Power</text>
<text x="102.2" y="154.9">+VPWM</text>
<text x="137.1" y="167.6">+VPWM</text>
<text x="137.1" y="162.5">+VPWM</text>
<text x="16.5" y="168.8">+VPWM</text>
<text x="29.3" y="169.9">+VPWM</text>
<text x="66" y="168.8">+VPWM</text>
<text x="78.8" y="169.9">+VPWM</text>
<text x="137.1" y="172.7">+VPWM</text>
<text x="137.1" y="177.7">+VPWM</text>
<text x="16.5" y="185.4">+VPWM</text>
<text x="66" y="185.4">+VPWM</text>
<text x="29.3" y="186.4">+VPWM</text>
<text x="78.8" y="186.4">+VPWM</text>
</g>
<g font-size="1.3" fill="#008484">
<text x="68.6" y="23.8">C103</text>
<text x="88.8" y="23.8">C104</text>
<text x="99" y="23.8">C105</text>
<text x="109.2" y="23.8">C106</text>
<text x="119.4" y="23.8">C107</text>
<text x="249.5" y="20">SW102</text>
<text x="251.4" y="22.6">SKSG</text>
<text x="68.6" y="26.4">10u</text>
<text x="90.2" y="26.4">0u1</text>
<text x="99" y="26.4">0u1</text>
<text x="109.2" y="26.4">0u1</text>
<text x="119.4" y="26.4">0u1</text>
<text x="183" y="28.9">TPS78433QWDRBRQ1</text>
<text x="190.4" y="26.4">U102</text>
<text x="26.8" y="39.1">32k768</text>
<text x="28" y="36.5">Y101</text>
<text x="64" y="41.6">XIN32</text>
<text x="73.4" y="40" transform="rotate(-90 73.4 40)">VSW</text>
<text x="81" y="41.9" transform="rotate(-90 81 41.9)">VDDIO</text>
<text x="85.7" y="41.6">PB02</text>
<text x="171.4" y="39.1">C110</text>
<text x="171.7" y="41.9">10u</text>
<text x="188.4" y="40.3">EN</text>
<text x="188.4" y="37.8">IN</text>
<text x="193.8" y="37.8">OUT</text>
<text x="208.3" y="39.1">C111</text>
<text x="246.3" y="40.3">D103</text>
<text x="262.9" y="40.3">D104</text>
<text x="20.3" y="46.7">C101</text>
<text x="35.5" y="46.7">C102</text>
<text x="64" y="44.1">XOUT32</text>
<text x="64" y="46.7">PA02</text>
<text x="75.9" y="44.9" transform="rotate(-90 75.9 44.9)">VDDCORE</text>
<text x="83.5" y="43.4" transform="rotate(-90 83.5 43.4)">VDDANA</text>
<text x="84.3" y="44.1">GPIOIN</text>
<text x="85.7" y="46.7">PB08</text>
<text x="194" y="44" transform="rotate(-90 194 44)">GND</text>
<text x="208.3" y="42.1">10u</text>
<text x="246.3" y="42.9">WS2812</text>
<text x="262.8" y="42.9">WS2812</text>
<text x="20.3" y="49.2">18p</text>
<text x="35.5" y="49.2">18p</text>
<text x="64" y="49.2">ANAREF</text>
<text x="64" y="51.8">PA04</text>
<text x="85.7" y="49.2">PB09</text>
<text x="85.7" y="51.8">PB10</text>
<text x="123.5" y="50.5">Orange</text>
<text x="124.4" y="53">D102</text>
<text x="134.6" y="50.5">R103</text>
<text x="134.6" y="53">330R</text>
<text x="245.3" y="51.8">IN</text>
<text x="251.2" y="51.8">OUT</text>
<text x="251.2" y="49.2">VCC</text>
<text x="263.1" y="51.8">IN</text>
<text x="268.9" y="51.8">OUT</text>
<text x="268.9" y="49.2">VCC</text>
<text x="64" y="54.3">PA05</text>
<text x="64" y="56.8">PA06</text>
<text x="64" y="59.4">PA07</text>
<text x="85.7" y="54.3">PB11</text>
<text x="85.7" y="56.8">PB22</text>
<text x="85.7" y="59.4">PB23</text>
<text x="250.9" y="54.3">GND</text>
<text x="268.7" y="54.3">GND</text>
<text x="64" y="61.9">PA08</text>
<text x="64" y="64.5">PA09</text>
<text x="64" y="67">PA10</text>
<text x="64" y="69.5">PA11</text>
<text x="126.3" y="67">SW101</text>
<text x="126.9" y="69.5">SKSG</text>
<text x="64" y="72.1">PA12</text>
<text x="64" y="74.6">PA13</text>
<text x="64" y="77.2">PA14</text>
<text x="229.3" y="74.6">PWR_FLAG</text>
<text x="64" y="79.7">PA15</text>
<text x="64" y="82.2">PA16</text>
<text x="71.9" y="82.2">ATSAMD51G</text>
<text x="74.4" y="79.7">U101</text>
<text x="175.2" y="82.2">DX07S016JA3</text>
<text x="175.4" y="79.7">J103</text>
<text x="229.3" y="78.4">PWR_FLAG</text>
<text x="229.3" y="82.8">PWR_FLAG</text>
<text x="248.4" y="82.2">Shield</text>
<text x="64" y="84.8">PA17</text>
<text x="64" y="87.3">PA18</text>
<text x="64" y="89.9">PA19</text>
<text x="126.4" y="87.3">Cortex</text>
<text x="127.1" y="84.8">J101</text>
<text x="189.9" y="87.3">VBUS</text>
<text x="210.9" y="89.9">5k1</text>
<text x="211.1" y="87.3">R104</text>
<text x="64" y="92.4">PA20</text>
<text x="64" y="94.9">PA21</text>
<text x="119.9" y="92.4">VCC</text>
<text x="132.7" y="94.9">SWCLK</text>
<text x="133.1" y="92.4">SWDIO</text>
<text x="191.1" y="92.4">CC1</text>
<text x="191.1" y="94.9">CC2</text>
<text x="64" y="97.5">PA22</text>
<text x="64" y="100">PA23</text>
<text x="192" y="100">D-</text>
<text x="210.8" y="97.5">R105</text>
<text x="210.8" y="100">5k1</text>
<text x="264.1" y="96.2">C112</text>
<text x="264.8" y="98.8">22u</text>
<text x="64" y="102.6">USB-</text>
<text x="64" y="105.1">USB+</text>
<text x="64" y="107.6">PA27</text>
<text x="119.9" y="102.6">GND</text>
<text x="133.2" y="102.6">RESET</text>
<text x="192" y="105.1">D+</text>
<text x="192" y="107.6">D+</text>
<text x="192" y="102.6">D-</text>
<text x="226.8" y="106.4">ESD101</text>
<text x="64" y="110.2">PA30</text>
<text x="64" y="112.7">PA31</text>
<text x="226.8" y="109">RCLAMP0582N</text>
<text x="227.8" y="114">D1</text>
<text x="234.4" y="114">VBUS</text>
<text x="178.8" y="118.9" transform="rotate(-90 178.8 118.9)">SHIELD</text>
<text x="186.4" y="118.9" transform="rotate(-90 186.4 118.9)">GND</text>
<text x="189.8" y="115.3">SBU1</text>
<text x="189.8" y="117.8">SBU2</text>
<text x="227.8" y="116.5">D1</text>
<text x="55.8" y="125.4">R101</text>
<text x="64" y="120.3">RESET</text>
<text x="75.9" y="124" transform="rotate(-90 75.9 124)">GND</text>
<text x="78.4" y="124" transform="rotate(-90 78.4 124)">GNDANA</text>
<text x="81" y="124" transform="rotate(-90 81 124)">PAD</text>
<text x="227.8" y="121.6">D2</text>
<text x="227.8" y="124.2">D2</text>
<text x="235.4" y="124.2">GND</text>
<text x="265.4" y="120.3">TVS101</text>
<text x="265.4" y="124.2">CG0603MLC-05LE</text>
<text x="56" y="128">100k</text>
<text x="174.7" y="128">Shield</text>
<text x="121.9" y="145.7">R102</text>
<text x="121.9" y="148.3">100R</text>
<text x="213.1" y="149.9">SWB101</text>
<text x="255.7" y="144.3">H101</text>
<text x="255.9" y="147">2mm</text>
<text x="271.9" y="145.7">FID101</text>
<text x="27.9" y="151.9">MIDI In</text>
<text x="36.8" y="155.9">MIDI-Data</text>
<text x="77.4" y="151.9">Power Switch</text>
<text x="78.8" y="155.9">Enable</text>
<text x="121.9" y="150.8">D101</text>
<text x="121.9" y="153.4">PMEG2010EPK</text>
<text x="141" y="152.1">C109</text>
<text x="141.6" y="154.6">0u1</text>
<text x="153.7" y="155.9">J102</text>
<text x="185.2" y="152.1">ICON102</text>
<text x="213.3" y="153.5">Button-bottom</text>
<text x="255.7" y="153.2">H102</text>
<text x="255.9" y="155.9">2mm</text>
<text x="271.9" y="154.6">FID102</text>
<text x="91.4" y="158.4">Fault</text>
<text x="121.9" y="157.2">C108</text>
<text x="121.9" y="159.7">0u1</text>
<text x="153.8" y="158.4">1x08</text>
<text x="27.9" y="165.9">PWM 1</text>
<text x="77.4" y="165.9">PWM 2</text>
<text x="183.9" y="162.3">ICON101</text>
<text x="255.7" y="162.1">H103</text>
<text x="255.9" y="164.8">2mm</text>
<text x="271.9" y="163.5">FID103</text>
<text x="36.9" y="172.4">PWM-Sink</text>
<text x="86.4" y="172.4">PWM-Sink</text>
<text x="186.4" y="169.9">INFO101</text>
<text x="255.7" y="171">H104</text>
<text x="255.9" y="173.7">2mm</text>
<text x="29.3" y="175">LED-In</text>
<text x="38.4" y="175">LED-Out</text>
<text x="78.8" y="175">LED-In</text>
<text x="87.9" y="175">LED-Out</text>
<text x="186.4" y="177.5">INFO102</text>
<text x="27.9" y="182.4">PWM 3</text>
<text x="77.4" y="182.4">PWM 4</text>
<text x="29.3" y="191.5">LED-In</text>
<text x="36.9" y="188.9">PWM-Sink</text>
<text x="38.4" y="191.5">LED-Out</text>
<text x="78.8" y="191.5">LED-In</text>
<text x="86.4" y="188.9">PWM-Sink</text>
<text x="87.9" y="191.5">LED-Out</text>
</g>
<g font-size="1.3">
<text x="260.3" y="26.6">Button</text>
<text x="98" y="40.6">Resistance-Sense</text>
<text x="40.6" y="53.3">MIDI-In</text>
<text x="229.8" y="50.7">Button-LED</text>
<text x="40.6" y="58.4">Button</text>
<text x="110.5" y="55.8">LED-onboard</text>
<text x="40.6" y="76.1">Enable</text>
<text x="40.6" y="78.7">Fault</text>
<text x="40.6" y="81.2">LED1</text>
<text x="40.6" y="106.6">LED-onboard</text>
<text x="141.2" y="148.5">Resistance-Sense</text>
<text x="52.2" y="154.9">MIDI-In</text>
<text x="68.6" y="154.9">Enable</text>
<text x="104.2" y="157.4">Fault</text>
<text x="137.1" y="165">PWM-Sink-1</text>
<text x="16.5" y="173.9">LED1</text>
<text x="49.5" y="171.4">PWM-Sink-1</text>
<text x="57.1" y="173.9">LED2</text>
<text x="99" y="171.4">PWM-Sink-2</text>
<text x="106.9" y="173.9">LED3</text>
<text x="137.1" y="170.1">PWM-Sink-2</text>
<text x="137.1" y="175.2">PWM-Sink-3</text>
<text x="137.1" y="180.3">PWM-Sink-4</text>
<text x="16.5" y="190.4">LED3</text>
<text x="49.5" y="187.9">PWM-Sink-3</text>
<text x="57.3" y="190.4">LED4</text>
<text x="99" y="187.9">PWM-Sink-4</text>
<text x="100.3" y="190.4">Button-LED</text>
</g>
<g font-size="1.3" fill="#0b8109">
<text x="47" y="40.6">XIN32</text>
<text x="47" y="43.1">XOUT32</text>
</g>
<g font-size="1.3" fill="#06a4c8">
<text x="40.6" y="60.9">PWM4</text>
<text x="40.6" y="63.4">PWM3</text>
<text x="40.6" y="66">PWM2</text>
<text x="40.6" y="68.5">PWM1</text>
<text x="16.5" y="171.4">PWM1</text>
<text x="29.3" y="172.4">PWM</text>
<text x="66" y="171.4">PWM2</text>
<text x="78.8" y="172.4">PWM</text>
<text x="16.5" y="187.9">PWM3</text>
<text x="29.3" y="188.9">PWM</text>
<text x="66" y="187.9">PWM4</text>
<text x="78.8" y="188.9">PWM</text>
</g>
<g font-size="1.3" fill="#b27502">
<text x="135" y="73.6">RESET</text>
<text x="143.4" y="93.9">SWCLK</text>
<text x="143.8" y="91.4">SWDIO</text>
<text x="143.9" y="101.5">RESET</text>
<text x="40.6" y="111.7">SWDIO</text>
<text x="40.6" y="109.2">SWCLK</text>
<text x="40.6" y="119.3">RESET</text>
</g>
<g font-size="1.3" fill="#51c90f">
<text x="200.2" y="93.9">USB-CC2</text>
<text x="200.2" y="91.4">USB-CC1</text>
<text x="40.6" y="101.5">USB-</text>
<text x="205.2" y="101.5">USB-</text>
<text x="40.6" y="104.1">USB+</text>
<text x="205.2" y="104.1">USB+</text>
<text x="218.4" y="113">USB+</text>
<text x="218.4" y="120.6">USB-</text>
</g>
<g font-size="1.3" fill="#0000c2">
<text x="111.7" y="119.8">ANAREF - ﻿Silicon Bug CHIP003-161</text>
<text x="111.7" y="121.9">VDDANA as the DAC Reference non-functional.</text>
<text x="111.7" y="127.5">RESET - ﻿Silicon Bug HIP003-159</text>
<text x="111.7" y="129.5">Internal pull-up non-functional.</text>
<text x="118" y="189.2">100R / Solenoid coil voltage divider supplies</text>
<text x="118" y="191.2">reference voltage to a single channel while</text>
<text x="118" y="193.3">the PWM power is switched off.</text>
</g>
<g font-size=".8" fill="#840000">
<text x="247.7" y="53.9">RGB</text>
<text x="265.5" y="53.9">RGB</text>
</g>
</svg>
